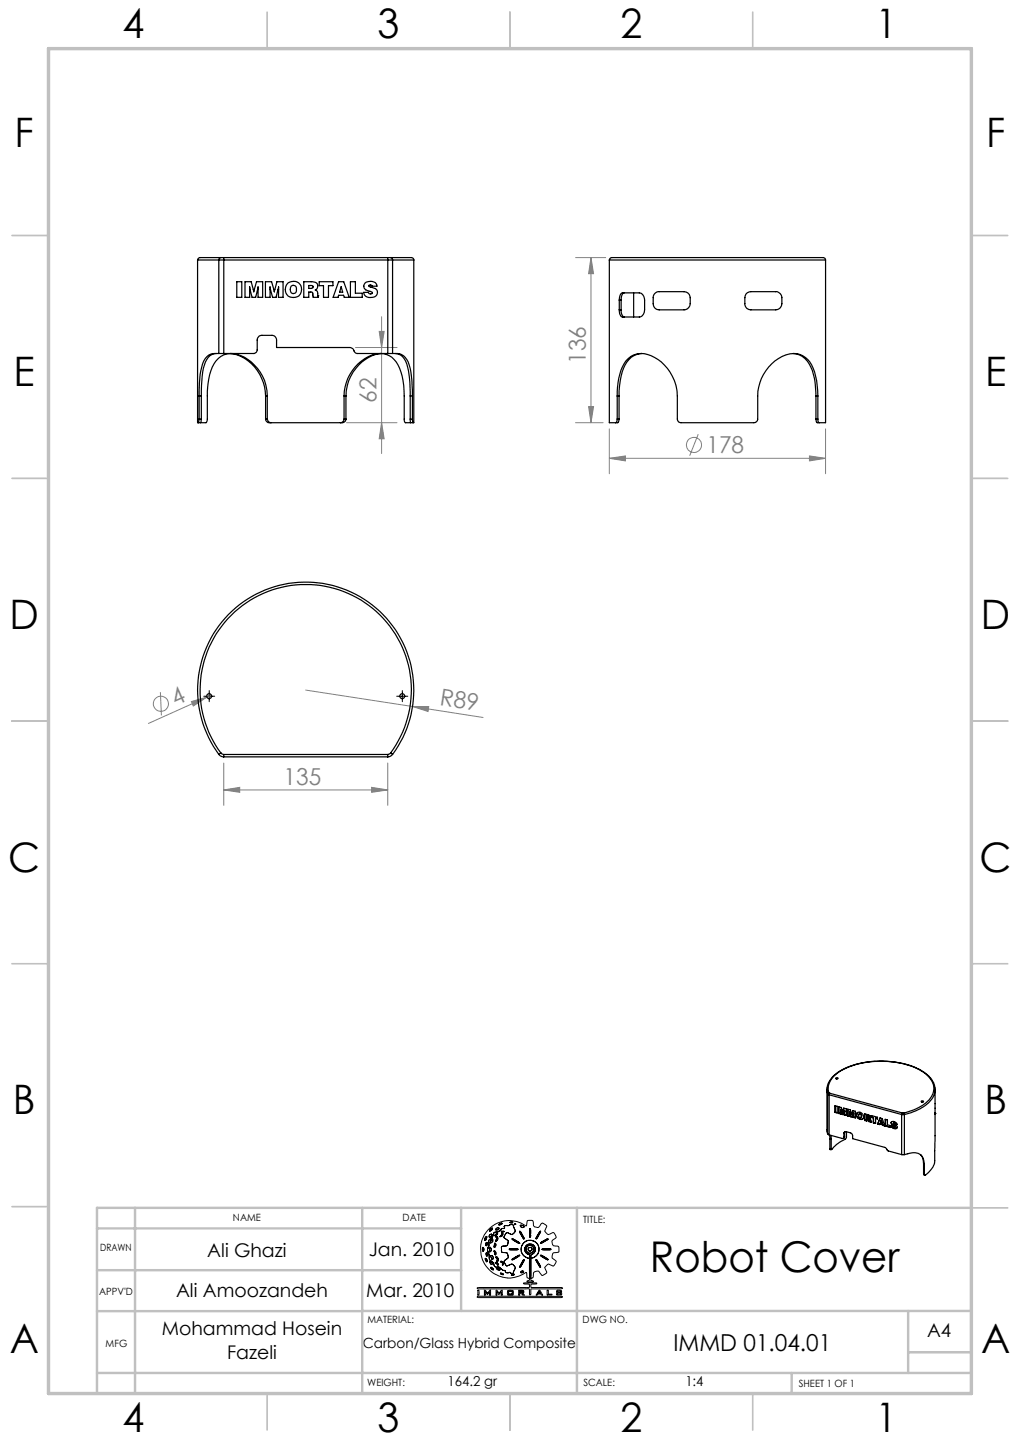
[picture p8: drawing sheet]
<svg xmlns="http://www.w3.org/2000/svg" width="210mm" height="297mm" viewBox="0 0 210 297" stroke-linecap="round" stroke-linejoin="round" font-family="sans-serif">
<g fill="none" stroke="#808080" stroke-width=".21">
<path d="M118.5 53.1h6.2M121.7 53.1l.5 3.3h-1zM121.7 53.1v34M73.2 71.6h8.5M78.1 68.3h1l-.5 3.3zM78.6 65.2v28.2M71.3 87.1h10.4M78.6 87.1l.5 3.3h-1zM118.5 87.1h5.7M121.2 83.7h1l-.5 3.4zM125.4 94.4l3.4-.5v1zM125.4 88.3v9.3"/>
<path d="M125.4 94.4h44.6M143.8 89.4l-1.8 4.5M166.7 93.9l3.3 .5-3.3 .5zM170 88.3v9.3M33 142.6l.2 4.8M39.4 144.5l3.2-.9-2.8 1.8zM42.6 143.6l-12 5.4M43.5 143.2l-.9 .4M46.1 157.2v8.7M62.9 142.1l22 3.4M79.8 157.2v8.7M84.9 145.5h3.4l-.2 1z"/>
<path d="M84.9 145.5l14.5 2.3M46.1 162.7l3.3-.5v1zM46.1 162.7h33.7M76.5 162.2l3.3 .5-3.3 .5z"/>
<circle cx="142.9" cy="91.6" r="1.55"/>
<circle cx="33.1" cy="144.9" r="1.55"/>
</g>
<g fill="none" stroke="#000" stroke-width=".21">
<path d="M41.9 143.4h2.3M43.1 142.2v2.3M81.7 143.4h2.3M82.8 142.2v2.3M99.3 257.2l.1 .4M99.6 257.2l-.2-.3-.1 .3M99.6 257.2v.3M99.6 257.5l-.1 .2-.1-.1M99.8 255.1v.2M99.9 259.1a.57 .57 0 0 1 .4 .8zM100.1 258.1l.1 .6M100.1 254.7l.1 .4"/>
<path d="M100.1 254.7l-.3 .4M100.1 258v.1M100.1 258l.3 .3M100.2 255.1l-.2 .3-.1 .1-.1-.2M100.2 258.7h.1M100.3 256h-.2v.6l.2-.2M100.3 256v.4M100.4 257.2l.1 .8M100.4 258.3l-.1 .4M100.5 253.3a6 6 0 0 1 7.9-.8l.1-1a.78 .78 0 0 1 1-.1 .78 .78 0 0 1 .3 .9 .86 .86 0 0 0 .9 .5 .86 .86 0 0 0 .7-.8l.3-.1 .8 .5-.1 .6a.84 .84 0 0 0 .5 1.3l1-.4 .4 .4a.55 .55 0 0 1 0 .8l-.6 .4v.6l.2 .5 1.1 .2 .1 1-1.1 .2a.98 .98 0 0 0-.2 1.2l.7 .6-.4 .9-.2 .1-1.1-.5-.7 .8 .4 1.1-.8 .5-.4-.4a.79 .79 0 0 0-1.1-.4 .79 .79 0 0 0-.4 1l-.1 .2-.4 .2v.4l.6 .2-1.4 .1v-.2l.4-.1 .1-.2v-.2l-.5-.2-.1-.8v-.2h-.2a5.9 5.9 0 0 1-7.8-.9 5.9 5.9 0 0 1 .1-7.9zM100.5 258l.1 .2a1.75 1.75 0 0 0 .5 1.5M100.6 256.1l.1 .4-.3 .7"/>
<path d="M100.7 257.1v-.2h.2l.2 .3M100.7 257.1l.1 .4M100.8 257.5v.3h.2M100.9 255.9l.2 .1M100.9 259.8l-.1 .2 .4 .4 .2-.1-.1-.3M100.9 259.8l.4 .2M100.9 253.2l-.1 .3 .1 .1M100.9 255.2l-.3 .3v.6M101 258.7h.4l.1 .2-.1 .5h-.1zM101 255.7l-.1 .2M101.1 254.2h.1v.3l-.2 .3-.3-.1M101.1 254.2l-.4 .5"/>
<path d="M101.1 259.7l.4 .4M101.1 257.2l-.1 .6M101.2 255.1l.3 .2M101.2 255.1l-.2 .6M101.3 252.9l-.4 .3M101.3 252.9l.1 .2M101.4 253.1l-.5 .5M101.5 255.3l-.1 .4-.3 .3M101.5 255.3v.4l-.4 .3M101.5 254.3l-.1 .6-.5 .3M101.5 254.3l-.1 .4-.5 .5M101.7 257.6l.1 .4"/>
<path d="M101.7 256.6v.3M101.8 257.6h-.1M101.8 257.6l.3 .3M101.8 256.1l.3 .2v.3l-.4 .3M101.8 256.1l-.1 .5M101.8 258l.1 .5M102.1 258.9l.1-.1 .4 .5-.2 .5h-.1l.1-.5zM102.1 260v.1M102.1 260l.3 .2M102.1 257.9v.4l-.2 .2M102.1 254.7l.3 .1 .1 .4-.4 .5 .2-.6zM102.2 253l-.1 .3h.1"/>
<path d="M102.2 254.1l.2-.2v.2M102.2 254.1l-.3 .3M102.2 253.7l-.4 .1-.3 .5M102.2 253.7l-.5 .2-.2 .4M102.3 254.3l-.3 .2-.1-.1M102.4 254.1l-.1 .2M102.6 252.8l.1 .1v.2M102.6 252.8l-.4 .2M102.7 253.1l-.5 .2M103.2 254.5l-.2 .1M103.2 253.6l.2 .2 .4-.2h-.3M103.2 253.6h.3"/>
<path d="M103.2 260l.2 .1M103.2 260l-.2-.2h.3l.2 .2M103.3 257.3v.6l.6 .1M103.3 253.1l-.7 .6h-.4M103.3 257.3v.5l.6 .2M103.3 254l-.1 .5M103.3 254l.2 .1a.55 .55 0 0 1-.6 .6l.1-.1M103.4 251.9l-.6 .2M103.4 251.9l-.5 .4h-.2l.1-.2M103.5 260l.1 .5M103.6 253l-.3 .1M103.8 259.7l.1 .5"/>
<path d="M103.9 253h-.3M103.9 258l.6 .1 .1 .6M103.9 258l.5 .1 .2 .6M103.9 252.5v.5M104 254.3l-.2 .6 .3 .3M104 254.3l-.2 .5 .3 .4M104.1 255.2l.5 .3v.4M104.5 256.5l-1.2 .2v.6M104.5 252.4l-.6 .1M104.6 259.1l-.8 .6M104.6 255.9l-.1 .6M104.6 258.7v.4"/>
<path d="M105 251.8h.6M105 257.2h1.4M105 257.2l-.2 .1 .3 .1M105 251.8l.3 .1M105.1 257.4h1.4M105.2 254.2l-.8-.3-.4 .4M105.2 252.2l.5 .2M105.2 252.2l-.7 .2M105.4 259.4l.2 .1M105.4 255.1l.3 .3 1.3 .7-.3-.3M105.4 255.1l.9 .4M105.6 251.8l-.3 .1"/>
<path d="M105.6 254.1l-.2 .2-.2-.1M105.7 252.4l.1 .5M105.8 252.9l.2 .4M106 253.8l-.4 .3M106 252.1h.2l-.3 .1zM106 253.3v.5M106 253.3l.1 .3-.1 .2M106.3 255.5l.4 .3M106.4 257.2h.2l-.1 .2M106.6 258.6l-1.2 .8M106.8 258.8l-1.2 .7M106.9 258.5l-.3 .1"/>
<path d="M106.9 258.5l.1 .1-.2 .2M107 253.7l.4 .7M107 253.6l.3 .3M107 253.6v.1M107.1 252.5l.1 .2M107.2 252.7l.2 .1M107.3 257.2v.6l.3 .6M107.3 257.2l.1 .7 .2 .5M107.3 253.9l.2 .4M107.4 254.4l.4 .8 .2-.1-.2-.4M107.5 254.3l.3 .4M107.6 252.4l-.3-.1-.2 .2"/>
<path d="M107.6 252.4l.2 .2M107.6 252.4l-.4-.1-.1 .2M107.6 258.4l.9 .6M107.7 256.1l-.4 1.1M107.7 256.1l-.3 .5-.1 .6M107.8 259.9l.2-.4-.2-.1-.8 1.4M107.8 259.9l-.3 .4M107.8 252.6l.1 .1M107.9 255.9l-.2 .2M107.9 252.7l-.5 .1M108.1 257.7l.5 .6M108.1 257v.7"/>
<path d="M108.3 257.5l.3 .4M108.5 256.8l-.2 .7M108.6 258.3l.4 .1v.6l-.1 .1-.4-.1M108.6 257.9l.7 .2M108.7 255.5l1.3 .2M108.7 255.5l-.8 .4M108.7 255.5l.6-.1 .7 .3M108.7 257.4l.5 .3M108.7 257.4l.2 .2 .3 .1M109 256.5l.7 .2 .3 .5M109 256.5l.5 .1 .5 .6M109 256.5l-.5 .3"/>
<path d="M109 256.9l-.2 .2-.1 .3M109 254.3v.4M109 254.7l.2 .1M109 256.9l.4 .1 .1 .2v.3l-.3 .2M109 256.9l-.3 .2v.3M109.1 259.2l-.1 2M109.1 259.2l.2 .1v1.8M109.2 254.3l-.1-1.3-.1 1.3M109.2 254.3l.1 .3M109.3 254.6l-.1 .2M109.4 258.4l-.1 .7M109.5 256.3h-.8l-.4 .3-.2 .4"/>
<path d="M109.5 256.3l.6 .5M109.5 256.3l-.5-.1-.5 .2-.4 .6M109.9 258.2l-.5 .2M110 257.2l-.2 .5-.5 .4M110 257.2l-.3 .7-.4 .2M110 255.7l.8 .7M110.1 256.8l.1 .3M110.2 257.7l-.3 .5M110.2 257.1v.6M110.3 258.8l-1 .3M110.3 259.5h.3l.7 1.5zM110.7 254.3l-.4 .9"/>
<path d="M110.8 256.4l.2 .7-.1 .6M110.8 256.4l.1 .5v.8M110.9 257.7l-.1 .5-.5 .6M110.9 257.7l-.2 .7-.4 .4M111 253.9l-.3 .4M111 253.9l.3-.3-.6 1.3-.4 .3M111.6 258.8l-.3-.3 .5 .2 1.1 .8-.5-.2M111.6 258.8l.4 .3M111.6 255.8l-.3 .3 .4-.2M111.7 257.2h1.5M111.7 257.2l-.1 .1 .2 .1M111.8 257.4h1.5"/>
<path d="M112 259.1l.4 .2M112 255.5l-.4 .3M112.1 255.7l-.4 .2M112.5 255.4l-.4 .3M112.6 255.2h.3l-.4 .2M112.6 255.2l-.6 .3M113.2 257.2l.2 .1-.1 .1M98.2 265.3l.2-.1h10.5v-.7h-.9l-.2-.2 2.7-.1v.2l-1.2 .1v.6l6.4 .1 .1 .2-6.4 .1-.1 1.1-.2 .1-.1-1.1-.3-.2-10.2 .1zM98.3 267h17.4l.1 .1-.3 .2h-16.9l-.4-.1zM98.4 265.7h.2v1h-.2zM99.7 265.7l.3 .1 .4 .5 .4-.6h.2v1h-.2v-.6l-.5 .5-.4-.5v.6h-.2zM101.4 261.2l.2 .2"/>
<path d="M101.4 261.2l-.3-.2-.1 .1 .6 .5v-.2M101.5 260.1l.2 .5M101.7 260.6l.3 .3M102 260.9h.7l.3 .3M102.1 260.1l.3 .3M102.1 265.7l.7 .6 .4-.5 .2-.1v1h-.2v-.6l-.4 .5-.5-.5v.6h-.2zM102.3 261.1l-.1 .2 .2 .2 .4 .1 .1-.1-.1-.2M102.3 261.1l.5 .2M102.4 260.2l.2 .3v.1l-.2-.2M103 261.2l.6 .5M103 262.2l.7 .3h-.4zM103.4 260.1v.4h.2"/>
<path d="M103.6 261.7h.3M103.9 261.7l.2 .4M103.9 260.2l.3 .5M104.1 262.1h.6M104.5 265.8l.2-.1 1 .1v.9h-1.2zM104.7 260.6l-.5 .1M104.7 265.9v.7M104.7 266.6h.7M104.7 265.9h.7M105 262l.2 .3h.5M105 262l-.3 .1M105.1 260.4l-.4 .2"/>
<path d="M105.1 260.4l.5 .1M105.4 265.9v.7M105.6 260.5l.3 .3M105.8 261.7l-.1 .6M105.9 262.5l-.1-.1-.6 .2h.4M105.9 262.5l-.3 .1M105.9 260.8l.2 .4-.3 .5M105.9 260.8l.2 .3-.3 .6M106.8 265.7l1 .1v.5l-.3 .1 .5 .3h-.4l-.4-.3h-.2v.3h-.2zM107 265.9l.6 .1M107 266.2h.6M107 265.9v.3"/>
<path d="M107 260.8v.2M107.5 261.8l-.3 .2M107.5 261.8l.3 .1M107.5 260.3l-.5 .7M107.6 266v.2M107.8 261.9l-.2 .2-.4-.1M109 261.2v2M109 263.2h.3M109.3 262.2v1M109.3 261.1v1.1M110.9 265.8h.3l.5 .9-.9-.2-.4 .2zM111.1 266l.1 .3h-.4z"/>
<path d="M112.7 265.7h.2v.9h.7v.1h-1zM114.7 265.8h.9v.2h-.2v-.1h-.6v.2l.8 .1v.5h-1l-.1-.2 .3-.1v.2h.6v-.3h-.7l-.1-.1z"/>
</g>
<g fill="none" stroke="#c0c0c0" stroke-width=".35">
<path d="M55 2.5v7.5M105 2.5v7.5M155 2.5v7.5M2.5 48.5h7.5M200 48.5h7.5M2.5 98.5h7.5M200 98.5h7.5M2.5 148.5h7.5M200 148.5h7.5M2.5 198.5h7.5M200 198.5h7.5M2.5 248.5h7.5"/>
<path d="M200 248.8h7.5M55 287v7.5M105 287v7.5M155 287v7.5"/>
</g>
<g fill="none" stroke="#c0c0c0" stroke-width=".5">
<path d="M20 253h74.9M27.8 248.8v38.2M74.6 248.8v38.2M94.9 248.8v21.2M118.8 248.8v38.2M200 248.8h-180v38.2M20 270h54.6M20 261.6h74.9M74.6 270h125.4M187 270v12.8M187 278.5h13M20 282.8h180"/>
<path d="M163 282.8v4.2"/>
</g>
<path d="M10 10h190v277h-190z" fill="none" stroke="#c0c0c0" stroke-width=".7"/>
<g fill="#808080">
<path d="M39.4 144.5l3.2-.9-2.8 1.8z"/>
<path d="M84.9 145.5h3.4l-.2 1z"/>
<path d="M76.5 162.2l3.3 .5-3.3 .5zM46.1 162.7l3.3-.5v1z"/>
<path d="M125.4 94.4l3.4-.5v1zM166.7 93.9l3.3 .5-3.3 .5z"/>
<path d="M121.2 83.7h1l-.5 3.4zM121.7 53.1l.5 3.3h-1z"/>
<path d="M78.1 68.3h1l-.5 3.3zM78.6 87.1l.5 3.3h-1z"/>
</g>
<g fill="none" stroke="#000" stroke-width=".25">
<path d="M40.7 53.5v33.6h.2M40.7 53.5h4.3M45 53.5h1.1M45 53.5v19.3M45.5 53.1h-.6a12.7 12.7 0 0 0-4 .1l-.2 .3M45.5 53.1h.6M45.5 53.1l-.4 .2-.1 .2M46.1 53.1v.4M46.1 53.5v19.3M46.1 53.5h33.7M46.1 53.1h33.7M48.8 58h1v3.2h-1z"/>
<path d="M50.4 58h1.3l.5 2.1 .6-2.1h1.3v3.2h-1v-2.1l-.5 2.1h-.7l-.5-2.1v2.1h-1zM54.6 58h1.3l.6 2.1 .5-2.1h1.3v3.2h-1l.1-2.1-.6 2.1h-.7l-.5-2.1v2.1h-1zM60 58.9a.66 .66 0 0 1 .8 0 .66 .66 0 0 1 .2 .7 .66 .66 0 0 1-.6 .9 .66 .66 0 0 1-.6-.9zM62.5 58h1.9a.89 .89 0 0 1 1 .6 .89 .89 0 0 1-.5 1.1 1.2 1.2 0 0 1 .6 1.4v.1h-1l-.2-1-.7-.1v1.1h-1.1zM63.6 58.8h.6a.31 .31 0 0 1 .2 .4 .31 .31 0 0 1-.4 .2h-.4zM65.7 58h2.8v.8h-.9v2.4h-1v-2.4h-.9zM69.7 58h1.1l1.1 3.2h-1l-.2-.4h-1l-.1 .4h-1zM70.2 59.1l.4 1.1h-.7zM72.1 58h1.1v2.4h1.4v.8h-2.5zM75.1 58.3a1.62 1.62 0 0 1 2.5 .4v.2h-1a.39 .39 0 0 0-.3-.2 .39 .39 0 0 0-.4 .2l.4 .3a1.15 1.15 0 0 1 1.3 1.5 1.56 1.56 0 0 1-2.7-.5h.9a.39 .39 0 0 0 .5 .3 .39 .39 0 0 0 .3-.3l-.1-.1a2.03 2.03 0 0 1-1.6-.9zM79.8 53.1v.4M79.8 53.5h1"/>
<path d="M79.8 53.1h.6M79.8 53.5v19.3M80.4 53.1h4.4l.3 .2 .1 .2M80.4 53.1l.3 .1 .1 .3M80.8 53.5h4.4M80.8 53.5v19.3M85.2 53.5v33.6h-.2M125.4 53.5l.2-.2 .3-.2h43.6l.4 .2 .1 .2M125.4 53.5v33.6h1.4M125.4 53.5h44.6M170 53.5v33.6h-1.3M44.6 72.8a2.63 2.63 0 0 0-2.5 2.4l-.5 2.3-.1 4.1"/>
<path d="M45 72.8h1.1M45 72.8h-.3a2.79 2.79 0 0 0-3 2.2 22.7 22.7 0 0 0-.7 6.6M46.1 72.8h6.1a.73 .73 0 0 0 .8-.7v-2a.96 .96 0 0 1 .9-1h2.1a.96 .96 0 0 1 .9 1v1.5h15a1.22 1.22 0 0 1 1.2 1l.4 .2h6.3M47.4 72.8a8.8 8.8 0 0 1 7.3 8.8M65.4 60.9h.1M78.5 72.8a8.8 8.8 0 0 0-7.3 8.8M79.8 72.8h1M80.8 72.8h.5a2.47 2.47 0 0 1 2.7 1.7 20.9 20.9 0 0 1 .9 7.1M81.3 72.8a2.86 2.86 0 0 1 2.6 2.8l.4 2.4 .2 3.6M127.5 61.8a1.46 1.46 0 0 1 .7-1.5h2.5a1.64 1.64 0 0 1 1.8 .7 6.6 6.6 0 0 1 .1 3.3 1.22 1.22 0 0 1-1.5 1h-2.5a.84 .84 0 0 1-1.1-1v-.5M127.5 61.8v2M127.5 63.8h.4"/>
<path d="M127.5 61.8h.4M127.9 63.8a1.37 1.37 0 0 0 .7 1.5M127.9 61.8v2M128.6 60.3a1.22 1.22 0 0 0-.7 1.5M130.5 60.3v5M132.2 72.8a4.2 4.2 0 0 0-3.8 3l-.7 2.6-.2 3.2M134.9 60.4a4 4 0 0 1 2.6-.3h2a2.61 2.61 0 0 1 2.4 .6 2.68 2.68 0 0 1-.4 2.9l-.7 .2h-4.5a1.38 1.38 0 0 1-1.8-1.3v-1.5zM153.6 60.5a1.71 1.71 0 0 1 1.7-.4h3.8a1.43 1.43 0 0 1 1.9 1.2 2.26 2.26 0 0 1-.5 2.2l-.8 .3h-3.8a2.5 2.5 0 0 1-2.4-.6l-.1-.4a3.7 3.7 0 0 1 .2-2.3zM163.3 72.8a4.6 4.6 0 0 1 4 3.5l.5 2.5 .2 2.8M40.9 87.1h.4M41 86.3l-.1 .8M41 81.6v4.7"/>
<path d="M41 81.6h.5M41 86.3h.5M41.5 86.3l-.2 .8M41.5 81.6v4.7M54.7 86.3v.1a.88 .88 0 0 0 1.1 .7M54.7 81.6v4.7M54.7 81.6h.3M54.7 86.3h.3M55 86.3l.1 .2a.68 .68 0 0 0 .7 .6M55 81.6a9 9 0 0 0-6.8-8.8 4.3 4.3 0 0 0-4.8 3.5l-.4 1.6-.2 1.8-.1 6.9-.3 .5h-1.1M55 81.6v4.7M55.8 87.1h14.3"/>
<path d="M70.8 81.6a9 9 0 0 1 6.7-8.7 4.2 4.2 0 0 1 4.8 2.9l.7 2.6a41.7 41.7 0 0 1 .2 7.9l.2 .7 1.2 .1M70.8 86.3v.1a.8 .8 0 0 1-.7 .7M70.8 81.6v4.7M70.8 81.6h.4M70.8 86.3h.4M71.2 86.3l-.1 .4a.99 .99 0 0 1-1 .4M71.2 81.6v4.7M84.5 86.3l.1 .8M84.5 81.6v4.7M84.5 81.6h.4M84.5 86.3h.4M84.6 87.1h.4"/>
<path d="M84.9 86.3l.1 .8M84.9 81.6v4.7M127.1 81.6a12.5 12.5 0 0 1 1.8-7.3 4.3 4.3 0 0 1 5.9-.7 9.3 9.3 0 0 1 4.7 8v4.9a.68 .68 0 0 0 .7 .6h15a.78 .78 0 0 0 .8-.8v-4.7a9.1 9.1 0 0 1 6.6-8.7 4.5 4.5 0 0 1 5.1 3.7l.4 1.8 .3 3.2M127.1 86.3l-.1 .6-.2 .2M127.1 81.6h.4M127.1 86.3h.4M127.1 81.6v4.7M127.5 86.3l-.3 .7-.4 .1M127.5 81.6v4.7M168 86.3l.2 .7 .5 .1M168 81.6h.4M168 86.3h.4"/>
<path d="M168 81.6v4.7M168.4 86.3v.4l.3 .4M168.4 81.6v4.7M45 155.4l.6 .4 .5 .1M45 155.4a22.3 22.3 0 0 1 3-29.7 22.3 22.3 0 0 1 29.9 0 22.3 22.3 0 0 1 2.9 29.7M45.5 155.1l.6 .3M45.5 155.1a21.7 21.7 0 0 1 2.9-29.1 21.7 21.7 0 0 1 29.1 0 21.7 21.7 0 0 1 2.9 29.1M45.5 155.1l-.5 .3M46.1 155.4v.5M46.1 155.4h33.7M46.1 155.9h33.7M79.8 155.4v.5"/>
<path d="M80.4 155.1l-.6 .3M80.4 155.1l.4 .3M80.8 155.4l-.5 .4-.5 .1M170.3 224.4v8.4l.1 .7M170.4 225.3a3.9 3.9 0 0 1 2-4.4 18.1 18.1 0 0 1 14.1-1.7 8.5 8.5 0 0 1 5.7 3.8 3.6 3.6 0 0 1-1.5 4.5l-2.4 1.4-2.1 .6M170.4 225.3l.3 .2M170.4 233.5l.3 .2M170.4 225.3v8.2M170.6 225a3.9 3.9 0 0 1 2.3-4.3 18.1 18.1 0 0 1 17 0 3.9 3.9 0 0 1 2.2 4.4 6.8 6.8 0 0 1-4.7 3.7l-1.3 .4M170.6 225l-.2 .3M170.6 225l.3 .2M170.7 233.7l2.7 .8h.3v-.3"/>
<path d="M170.7 225.5l14.9 4M170.7 225.5v8.2M170.8 233.8l.1 .8M170.9 236.6v.2h.3M170.9 225.2l-.2 .3M170.9 225.2l14.9 4M170.9 234.6v2M170.9 234.6h.2M170.9 236.6h.2M171.1 233.9v.7M171.1 234.6v2M171.9 227.7l.5 .2v1.3l-.5-.1z"/>
<path d="M172 229.1l.4 .1M172 227.7v1.4M172 229.1h-.1M172.2 222.2h.2M172.7 229.3l.4 .1M172.7 228v1.3M172.7 229.3h-.1M173.1 228.5v.3M173.1 228.5l.1 .2M173.1 228.8v.6l-.5-.1M173.1 228.8l.2 .7M173.2 228.7l.2 .7"/>
<path d="M173.2 228.7l-.1 .1M173.4 229.4l.2 .1M173.4 229.4l-.1 .1M173.5 229.1l-.3-1-.6-.1v1.3M173.5 228.9v.2M173.5 228.9l.2-.7 .6 .2v1.4l-.5-.1M173.6 228.8l-.1 .3M173.6 228.8l-.1 .1M173.7 233.4l.3-.3 1.1 .2 .4 .4v.8l6.7 1.8 .6 .8 2.8 .7M173.7 233.4v.8M173.7 228.2l-.1 .6M173.8 228.9h.1"/>
<path d="M173.8 228.9l-.2 .7-.3-.1M173.8 228.7v.2M173.8 228.7v.3M173.8 228.7l.1 .2M173.8 229v.7M173.9 234.1l-.2 .4M173.9 233.3v.8M173.9 229.6l.4 .1M173.9 229.6l-.1 .1M173.9 233.3l-.2 .1M173.9 234.1l-.2 .1M173.9 233.1v.2"/>
<path d="M173.9 228.9v.7M173.9 228.9l-.1 .1M174.3 233.1l-.1 1.2-.6 .6a6.8 6.8 0 0 0-2.4 1.8l-.1-.1M174.6 229.8l.3 .1M174.6 228.5v1.3M174.6 229.8h-.1M174.9 229v.9l-.4-.1M174.9 229l.1 .3M174.9 229l.1 .2M175 229.3l.2 .7M175 229.2l.2 .7M175 229.2v.1"/>
<path d="M175.2 229.9l.3 .1M175.2 229.9v.1M175.3 229.5l-.2-.9-.6-.1v1.3M175.4 229.4l-.1 .1M175.4 229.4l.2-.7 .5 .2v1.4l-.4-.2M175.4 229.3l-.1 .2M175.4 229.3v.1M175.6 228.7l-.2 .6M175.6 229.5l-.1 .6-.3-.1M175.6 229.4v.1M175.7 229.2l-.1 .2M175.7 229.2v.3"/>
<path d="M175.7 229.2l.1 .2M175.7 229.5v.6M175.8 230.1l.3 .1M175.8 229.4v.7M175.8 229.4l-.1 .1M175.8 230.1h-.1M176.3 229.6a.71 .71 0 0 1 .8-.6 .71 .71 0 0 1 .6 .7 .56 .56 0 0 1 0 .7 .56 .56 0 0 1-.6 .1M176.3 229.6l.2 .5 .6 .4M176.4 229.5l.2 .7 .5 .3M176.4 229.5l-.1 .1M176.5 229.2l-.1 .3M177.1 229.4l.2 .2v.3"/>
<path d="M177.1 229.4a.35 .35 0 0 0-.3 .5 .35 .35 0 0 0 .5 .1v-.1M177.1 229.4l-.3 .1M177.1 229.4l.3 .4M177.1 229.4h.1M177.1 230.5h.1M177.4 229.8l-.1 .3M177.4 229.8l-.1 .1M177.7 230.4l-.6 .1M178 230.8h.5M178.5 229.9v.2h.4M178.5 230.4v.5l-.5-.1M178.5 230.4l.1 .1"/>
<path d="M178.5 230.4h.2M178.5 229.9h.2M178.5 229.9h.1M178.6 230.5l.2 .2M178.6 229.9l.3 .2M178.7 230.4l.2 .3M178.7 229.9l.2 .1M178.7 229.9h-.1M178.7 230.4l-.1 .1M178.8 230.9l.1 .1M178.8 230.7v.2M178.9 231l.4 .1v-.1"/>
<path d="M178.9 230.8v.2M178.9 230.7v.1M178.9 230.7h-.1M178.9 230.8l-.1 .1M178.9 230l-.1 .1M178.9 231l.4 .1M178.9 230v.1M178.9 231h.1M179 230.4l.3 .3v.3M179 230.4a.46 .46 0 0 0 .2-.6 .46 .46 0 0 0-.5-.2l-.7-.2v1.4M179.2 230.3l-.2 .1M179.3 231h.1"/>
<path d="M179.4 230.1v-.3l1.3 .3v.4l-.4-.1M179.4 230.1l.4 .2M179.5 230.1l.3 .1M179.5 229.8v.3M179.5 230.1h-.1M179.8 230.3v1M179.8 231.2l.5 .1M179.8 230.2v1M179.8 231.2v.1M179.8 230.2v.1M180.3 230.4v1l-.5-.1M180.3 230.4h.4"/>
<path d="M180.7 231.5l.5-1.2 .4 .1 .5 1.5-.4-.1M180.7 231.5l.5 .1M180.7 231.5h.1M181.2 231.5l-.1 .1-.4-.1M181.2 231.5l.4 .1M181.2 231.5h.5M181.2 230.3l-.5 1.2M181.4 230.7l.1 .6M181.4 230.7l-.1 .5 .2 .1M181.6 231.6l.1 .2M181.7 231.5l.1 .2M181.7 231.5l-.1 .1"/>
<path d="M181.8 231.7l.3 .1M181.8 231.7l-.1 .1M182.2 230.5l.5 .2v1l.6 .1v.4l-1.1-.3zM182.3 230.6v1.3M182.3 231.9l1 .3M182.3 231.9h-.1M183.5 231.3a.66 .66 0 0 1 .7-.3 .66 .66 0 0 1 .5 .6l-.5-.1M183.5 231.3l.1 .3M183.5 231.2l.2 .4M183.5 231.8l.3 .5 .4 .1M183.5 231.2v.1M183.6 231l-.1 .2"/>
<path d="M183.6 231.6l.4 .3M183.7 231.6l.4 .2M183.7 231.6h-.1M183.9 231.4l.3 .2a.5 .5 0 0 1 .5 .3 .5 .5 0 0 1-.2 .6l-.4-.1M184 231.9h.1M184 231.3l-.1 .1M184 231.3l.2 .2M184.1 231.9l.1 .2-.8-.3 .2 .4 .5 .2M184.1 231.8h.1M184.1 231.8l-.1 .1M184.1 231.3l.2 .1M184.1 231.3h-.2"/>
<path d="M184.1 231.3h-.1M184.2 231.8l.1 .2M184.2 232.4h.4M184.2 232.4h-.1M184.2 231.8l-.1 .1M184.3 231.4l.3 .1M184.3 231.4l-.1 .1M184.3 232v.1M184.3 232l-.1 .1M185.6 229.5h.6M185.6 237.8h.6M185.6 229.5v8.3"/>
<path d="M185.8 229.2h.3M185.8 229.2l-.2 .3M186.1 229.2l.1 .3M186.2 237.8l.5-.1a2.58 2.58 0 0 1 3.2 .6l.4 1.6M186.2 229.5v8.3M189.5 237.8l.5 .9 .1 1M189.8 227h.2M190.1 239.7v2.1M190.1 239.7l.2 .2M190.3 239.9v2M192.5 229.4l-.1 9.6a3.8 3.8 0 0 1-2.1 3v-.1M192.5 224.4v5.1v-.2"/>
<path d="M192.5 229.3h.1M192.5 229.2v.1M190.1 241.8l.2 .2M190.1 241.8l.2 .1"/>
<circle cx="60.4" cy="59.6" r="1.7"/>
<circle cx="43.1" cy="143.4" r=".51"/>
<circle cx="82.8" cy="143.4" r=".51"/>
<circle cx="172.3" cy="222.1" r=".2"/>
<circle cx="189.9" cy="226.9" r=".21"/>
</g>
<text font-size="8.7" x="133.8" y="261.9">Robot Cover</text>
<g font-size="8.4">
<text x="25.2" y="7.9">4</text>
<text x="77.7" y="7.9">3</text>
<text x="127.7" y="7.9">2</text>
<text x="180.2" y="7.9">1</text>
<text x="3" y="30.3">F</text>
<text x="203" y="30.3">F</text>
<text x="2.8" y="79.5">E</text>
<text x="202.8" y="79.5">E</text>
<text x="2" y="129.5">D</text>
<text x="202" y="129.5">D</text>
<text x="1.7" y="179.5">C</text>
<text x="201.7" y="179.5">C</text>
<text x="2.7" y="229.5">B</text>
<text x="202.7" y="229.5">B</text>
<text x="2" y="278.8">A</text>
<text x="202" y="278.8">A</text>
<text x="25.2" y="294.9">4</text>
<text x="77.7" y="294.9">3</text>
<text x="127.7" y="294.9">2</text>
<text x="180.2" y="294.9">1</text>
</g>
<g font-size="4.8" fill="#808080">
<text x="120.6" y="74.9" transform="rotate(-90 120.6 74.9)">136</text>
<text x="77.5" y="83" transform="rotate(-90 77.5 83)">62</text>
<text x="145.5" y="93.3">178</text>
<text x="36.2" y="145.4" transform="rotate(-24 36.2 145.4)">4</text>
<text x="90.4" y="145.3" transform="rotate(9 90.4 145.3)">R89</text>
<text x="58.4" y="161.6">135</text>
</g>
<text font-size="4.8" x="138.7" y="278.3">IMMD 01.04.01</text>
<g font-size="3.9">
<text x="42.7" y="258.9">Ali Ghazi</text>
<text x="75.9" y="258.6">Jan. 2010</text>
<text x="36.2" y="267.1">Ali Amoozandeh</text>
<text x="75.4" y="267.1">Mar. 2010</text>
<text x="33.3" y="275.1">Mohammad Hosein</text>
<text x="190.9" y="275.5">A4</text>
<text x="46.8" y="279.9">Fazeli</text>
</g>
<text font-size="2.9" x="74.7" y="277.7">Carbon/Glass Hybrid Composite</text>
<g font-size="2.8">
<text x="92.1" y="285.6">164.2 gr</text>
<text x="141.1" y="285.5">1:4</text>
</g>
<g font-size="2.1">
<text x="48" y="251.5">NAME</text>
<text x="82.9" y="251.5">DATE</text>
<text x="120.1" y="251.9">TITLE:</text>
<text x="20.6" y="257.7">DRAWN</text>
<text x="20.4" y="266.6">APPV'D</text>
<text x="75.6" y="272.5">MATERIAL:</text>
<text x="120" y="272.5">DWG NO.</text>
<text x="21.8" y="277.4">MFG</text>
<text x="75.6" y="285.5">WEIGHT:</text>
<text x="120.1" y="285.5">SCALE:</text>
<text x="164.5" y="285.6">SHEET 1 OF 1</text>
</g>
</svg>
